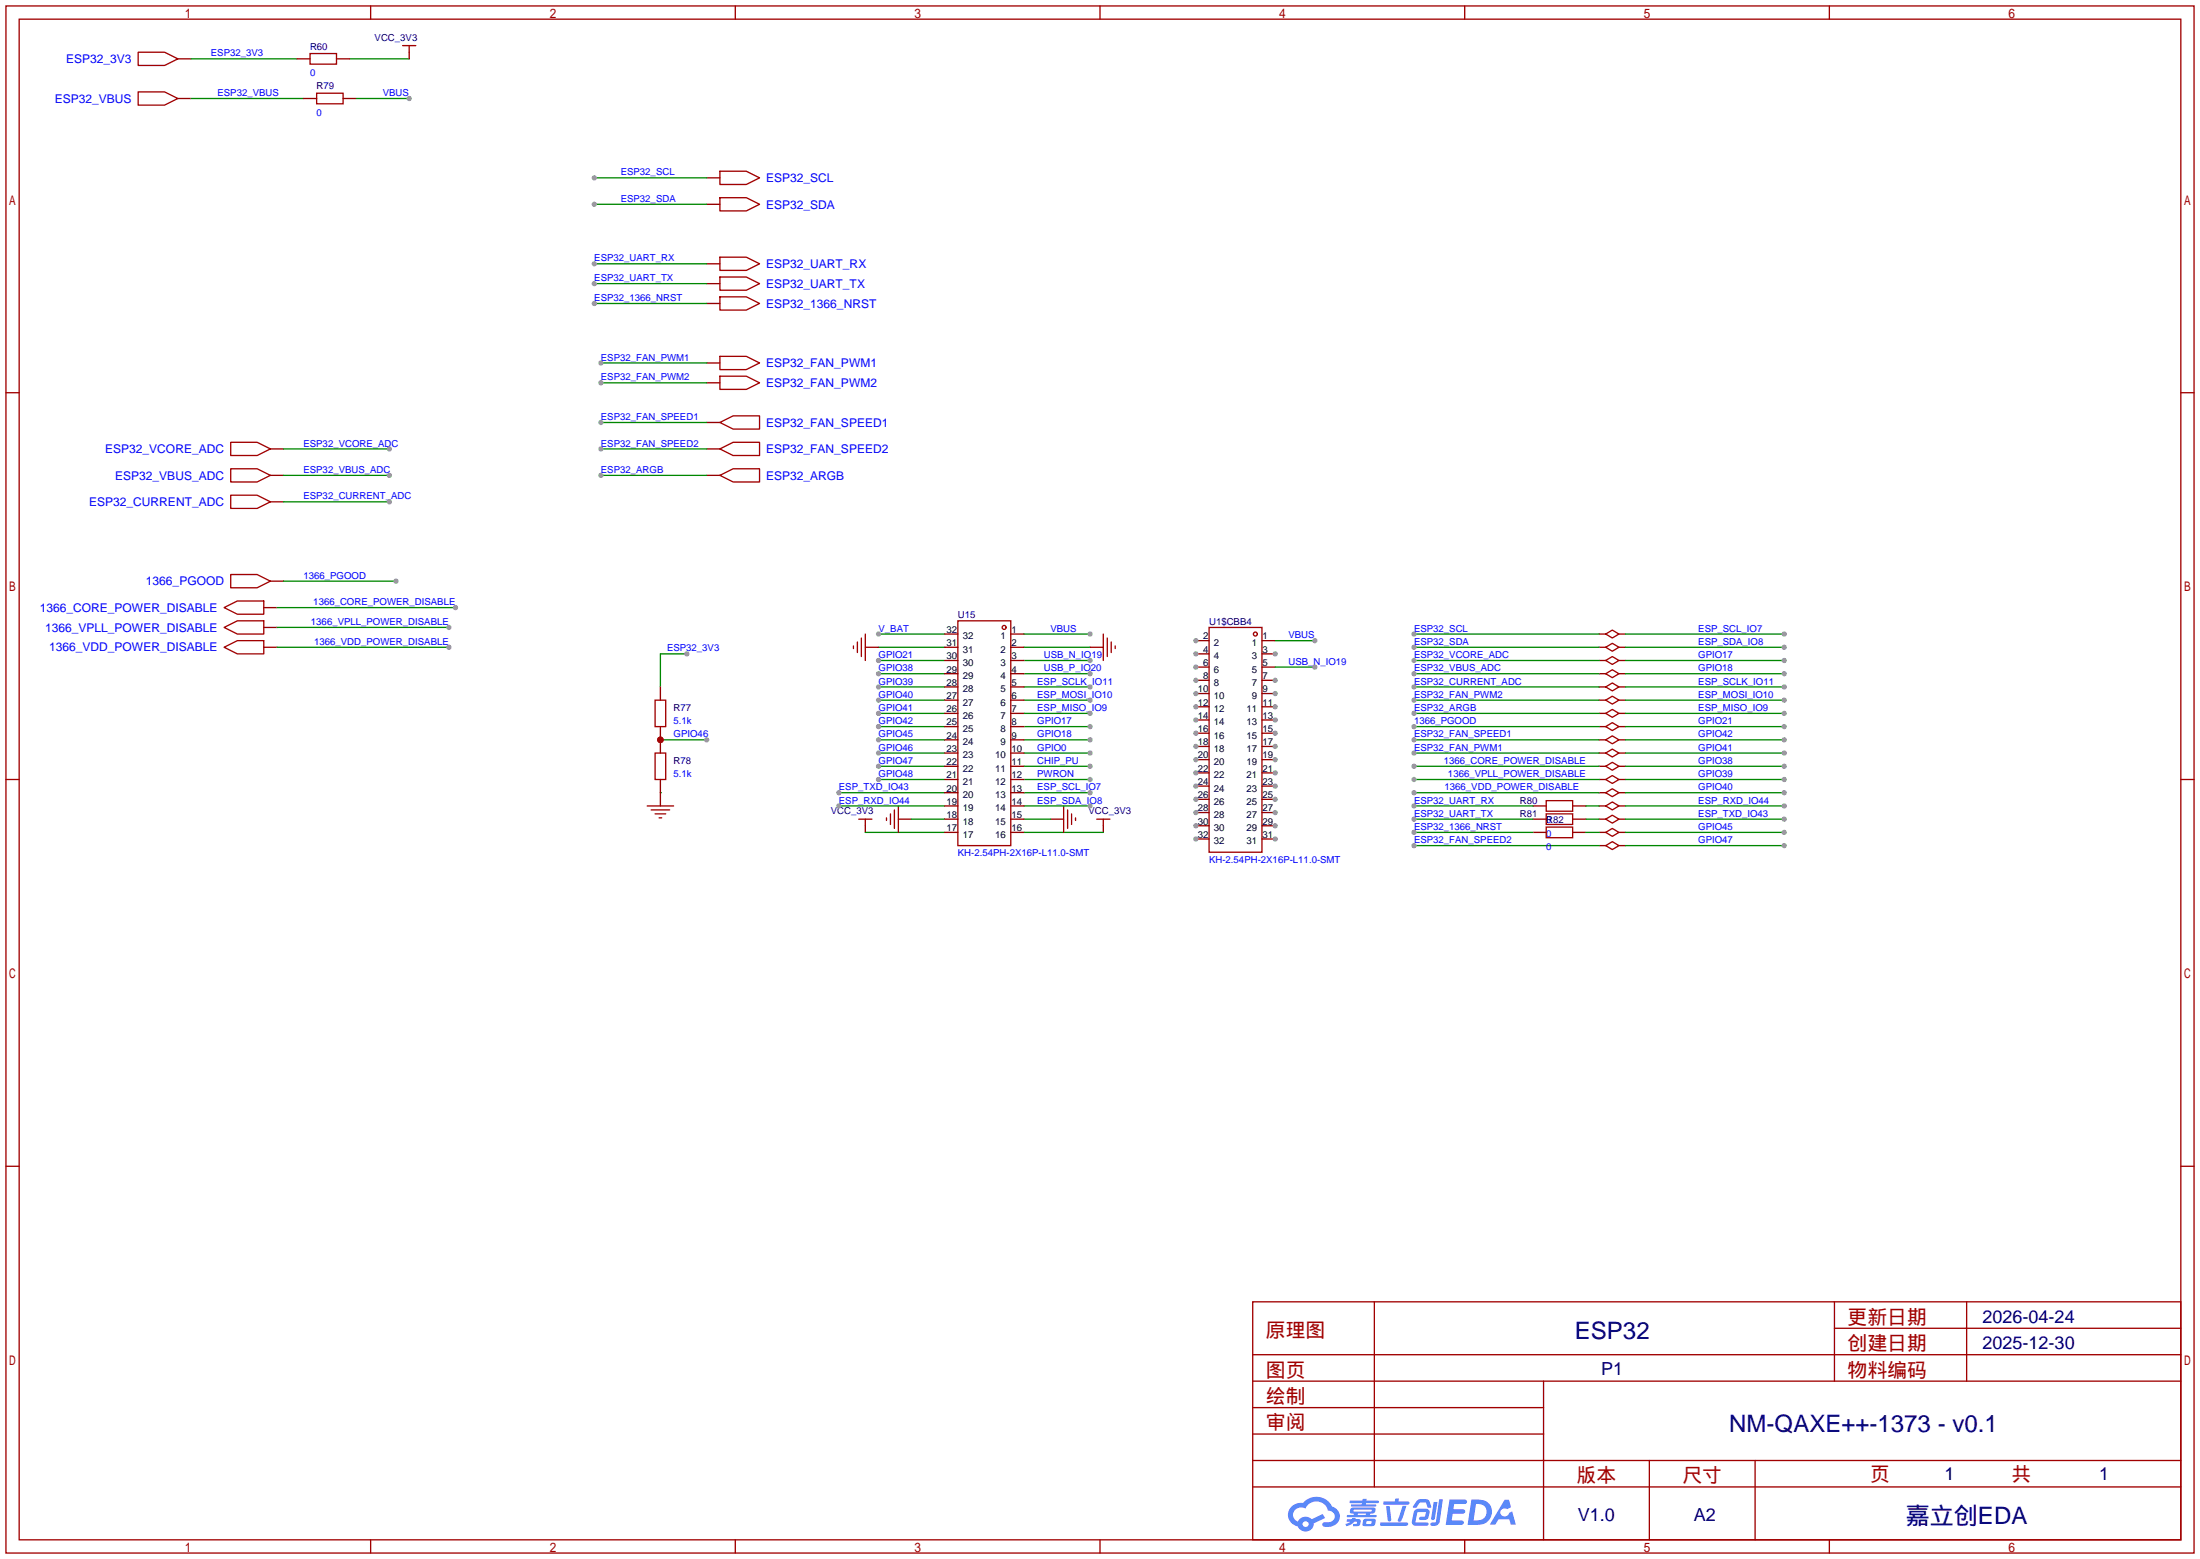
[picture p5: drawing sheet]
<svg xmlns="http://www.w3.org/2000/svg" width="423mm" height="299mm" viewBox="0 0 423 299" stroke-linecap="round" stroke-linejoin="round" font-family="sans-serif">
<g fill="none" stroke="#a10000" stroke-width=".25">
<path d="M1.1 1.1h420.4v297.2h-420.4zM3.7 3.7h415.3v292.1h-415.3zM71.2 1.1v2.6M141.3 1.1v2.6M211.3 1.1v2.6M281.4 1.1v2.6M351.5 1.1v2.6M1.1 75.4h2.6M419 75.4h2.5M1.1 149.7h2.6M419 149.7h2.5M1.1 224h2.6"/>
<path d="M419 224h2.5M240.7 250.1h178.3v45.7h-178.3zM264 250.1v35.5M352.4 250.1v15.2M352.4 255.1h66.6M377.8 250.1v15.2M240.7 270.4h55.8M240.7 265.3h178.3M240.7 275.5h55.8M240.7 260.2h178.3M296.5 265.3v30.5M71.2 295.8v2.5"/>
<path d="M141.3 295.8v2.5M211.3 295.8v2.5M240.7 285.6h178.3M240.7 280.5h178.3M281.4 295.8v2.5M316.9 280.5v15.3M337.2 280.5v15.3M351.5 295.8v2.5"/>
</g>
<g fill="#5487ff">
<path d="M278.5 288h2.1a.97 .97 0 0 1 1.3 .5 .53 .53 0 0 1-.7 .4h-1.8l-.2 1h1.9a.43 .43 0 0 1 .4 .5 .43 .43 0 0 1-.5 .4h-1.9l-.2 1.3h1.7a.45 .45 0 0 1 .6 .1 .45 .45 0 0 1-.2 .6l-3.3 .1z"/>
<path d="M289.1 288.1h.8l.4 1.4-.7 .4a.82 .82 0 0 0-1.2 .1 .82 .82 0 0 0 .1 1.1 .82 .82 0 0 0 1.1 0l.3-.5 .6-.3 .7 2.6h-1l-.2-1.1h-2.1l-.6 1.1h-1.1z"/>
<path d="M275.4 288.5h.8l-.5 3.2a.36 .36 0 0 1-.4 .3 .36 .36 0 0 1-.4-.3z"/>
<path d="M276.5 288h.7l-.6 4.3a1.13 1.13 0 0 1-1.8 .6l.2-.4 .7-.1 .2-.2z"/>
<path d="M272.2 288.3l.6-.3h1a.77 .77 0 0 1 .9 .5l.3 .9-.2 .2h-.5l-.3-.9-.2-.1h-1l-.7 1h-.6l-.1-.2z"/>
<path d="M271.8 290.2l.5-.4h1.7a.66 .66 0 0 1 .6 1l-.1 .4a.81 .81 0 0 1-.9 .8h-.7a.32 .32 0 0 1-.3-.4 .32 .32 0 0 1 .4-.3h.7l.2-.8h-1.6l-.3 1.9 2.1 .1a.32 .32 0 0 1 .3 .3 .32 .32 0 0 1-.3 .3h-2.3l-.5-.3-.1-.5z"/>
<path d="M265.2 292.4h5a.33 .33 0 0 1 .3 .4 .33 .33 0 0 1-.3 .3h-4.9l-.2-.2z"/>
<path d="M269.5 289.3h.7l-.6 2a1.04 1.04 0 0 1-.7 1l-.4-.3z"/>
<path d="M266.3 289.3h.7l.3 2.6a.34 .34 0 0 1-.3 .3 .34 .34 0 0 1-.4-.2z"/>
<path d="M265.8 288.4h2.2l.2-.6h.6l-.1 .6h1.8a.32 .32 0 0 1 .3 .3 .32 .32 0 0 1-.4 .3h-4.5l-.2-.1z"/>
<path d="M258.8 291.8h.9l.1-.2h.7l-.1 .2 .9 .1a.82 .82 0 0 1-.6 1.3h-.8v-.5l.8-.1v-.3h-.5l-.5 .4-1 .5-.2-.5 1-.4h-.8z"/>
<path d="M259.3 288.3h2.5v-.4h.8l-.1 .4h2.2l.2 .2-.2 .2h-2.3v.3h1.8l.2 .2-.2 .2h-4.5l-.2-.2 .1-.2h2l.1-.3h-2.3l-.1-.1z"/>
<path d="M282.7 288l-.8 4.9h1.7a2.47 2.47 0 0 0 2.9-1.7 2.47 2.47 0 0 0-1.4-3zM283.6 288.9a1.61 1.61 0 0 1 2 1.4 1.61 1.61 0 0 1-1.8 1.8h-.7z"/>
<path d="M259.5 289.8a.55 .55 0 0 0-.2 .7 .55 .55 0 0 0 .7 .2l.1 .3h-1.3v.4h5.5l.2-.1-.2-.3h-1.2l.2-.3a.7 .7 0 0 0 .8-.2 .7 .7 0 0 0 0-.9h-4.2zM260.1 290h3.3l.2 .1-.2 .3h-3.3l-.1-.2zM260.8 290.7h1.7l-.2 .3h-1.4z"/>
<path d="M262 291.9a1.05 1.05 0 0 0-.1 1.2 2.91 2.91 0 0 0 2.2-.1 .98 .98 0 0 0 0-1.2l-1.6-.1zM262.6 292.2h.8h.1v.3l-.2 .2h-.8z"/>
<path d="M248.2 289.4a2.23 2.23 0 0 0-.7 2.3 2.23 2.23 0 0 0 1.8 1.5 1.58 1.58 0 0 0 1.8 1 1.58 1.58 0 0 0 1.3-1.6l2.2-1-.5-.8-2.1 1a1.65 1.65 0 0 0-2.7 .5 1.45 1.45 0 0 1-.7-2 1.45 1.45 0 0 1 2-.6l.2 .1a2.3 2.3 0 0 1 2.3-1.4 2.3 2.3 0 0 1 2.1 1.8 1.12 1.12 0 0 1 1.2 1 1.12 1.12 0 0 1-1.1 1.2h-.7a.45 .45 0 0 0-.6 .4 .45 .45 0 0 0 .5 .5 2.21 2.21 0 0 0 2.2-.6 2.21 2.21 0 0 0 .5-2.2 2.13 2.13 0 0 0-1.3-1.1 3.3 3.3 0 0 0-5.6-.7l-1.1 .1zM250.3 292.8a.57 .57 0 0 1 1.1 0 .57 .57 0 0 1-1.1 0z"/>
</g>
<path d="M135.8 34.2h2.5M135.8 39.2h2.5M135.8 50.7h2.5M135.8 54.5h2.5M135.8 58.3h2.5M135.8 69.7h2.5M50.7 116.7h2.5M51.9 111.6h2.6M50.7 120.5h2.5M50.7 124.3h2.5" fill="none" stroke="#870000" stroke-width=".25"/>
<path d="M138.3 32.9h5.1l2.5 1.3-2.5 1.2h-5.1zM138.3 38h5.1l2.5 1.2-2.5 1.3h-5.1zM138.3 49.4h5.1l2.5 1.3-2.5 1.2h-5.1zM138.3 53.2h5.1l2.5 1.3-2.5 1.3h-5.1zM138.3 57h5.1l2.5 1.3-2.5 1.3h-5.1zM138.3 68.5h5.1l2.5 1.2-2.5 1.3h-5.1zM43.1 116.7l2.5-1.3h5.1v2.6h-5.1zM44.3 110.4h5.1l2.5 1.2-2.5 1.3h-5.1zM43.1 120.5l2.5-1.2h5.1v2.5h-5.1zM43.1 124.3l2.5-1.2h5.1v2.5h-5.1z" fill="none" stroke="#a10000" stroke-width=".25"/>
<path d="M114.2 34.2h21.6" fill="none" stroke="#008700" stroke-width=".25"/>
<circle cx="114.2" cy="34.2" r=".51" fill="#999"/>
<path d="M114.2 39.2h21.6" fill="none" stroke="#008700" stroke-width=".25"/>
<circle cx="114.2" cy="39.2" r=".51" fill="#999"/>
<path d="M114.2 50.7h21.6" fill="none" stroke="#008700" stroke-width=".25"/>
<circle cx="114.2" cy="50.7" r=".51" fill="#999"/>
<path d="M114.2 54.5h21.6" fill="none" stroke="#008700" stroke-width=".25"/>
<circle cx="114.2" cy="54.5" r=".51" fill="#999"/>
<path d="M114.2 58.3h21.6" fill="none" stroke="#008700" stroke-width=".25"/>
<circle cx="114.2" cy="58.3" r=".51" fill="#999"/>
<path d="M115.4 69.7h20.4" fill="none" stroke="#008700" stroke-width=".25"/>
<circle cx="115.4" cy="69.7" r=".51" fill="#999"/>
<path d="M53.2 116.7h34.3" fill="none" stroke="#008700" stroke-width=".25"/>
<circle cx="87.5" cy="116.7" r=".51" fill="#999"/>
<path d="M53.2 120.5h33" fill="none" stroke="#008700" stroke-width=".25"/>
<circle cx="86.2" cy="120.5" r=".51" fill="#999"/>
<path d="M53.2 124.3h33" fill="none" stroke="#008700" stroke-width=".25"/>
<circle cx="86.2" cy="124.3" r=".51" fill="#999"/>
<path d="M54.5 111.6h21.6" fill="none" stroke="#008700" stroke-width=".25"/>
<circle cx="76.1" cy="111.6" r=".51" fill="#999"/>
<path d="M135.8 81.2h2.5" fill="none" stroke="#870000" stroke-width=".25"/>
<path d="M138.3 81.2l2.5-1.3h5.1v2.5h-5.1z" fill="none" stroke="#a10000" stroke-width=".25"/>
<path d="M115.4 81.2h20.4" fill="none" stroke="#008700" stroke-width=".25"/>
<circle cx="115.4" cy="81.2" r=".51" fill="#999"/>
<path d="M51.9 86.2h2.6M51.9 91.3h2.6M51.9 96.4h2.6" fill="none" stroke="#870000" stroke-width=".25"/>
<path d="M44.3 85h5.1l2.5 1.2-2.5 1.3h-5.1zM44.3 90h5.1l2.5 1.3-2.5 1.3h-5.1zM44.3 95.1h5.1l2.5 1.3-2.5 1.3h-5.1z" fill="none" stroke="#a10000" stroke-width=".25"/>
<path d="M54.5 91.3h20.3" fill="none" stroke="#008700" stroke-width=".25"/>
<circle cx="74.8" cy="91.3" r=".51" fill="#999"/>
<path d="M54.5 96.4h20.3" fill="none" stroke="#008700" stroke-width=".25"/>
<circle cx="74.8" cy="96.4" r=".51" fill="#999"/>
<path d="M54.5 86.2h20.3" fill="none" stroke="#008700" stroke-width=".25"/>
<circle cx="74.8" cy="86.2" r=".51" fill="#999"/>
<path d="M34.2 11.3h2.5M166.2 158.6v1.3M172.6 157.4h2.5M201.8 157.4h2.5M212 158.6v1.3" fill="none" stroke="#870000" stroke-width=".25"/>
<g fill="none" stroke="#a10000" stroke-width=".25">
<path d="M26.5 10h5.1l2.6 1.3-2.6 1.3h-5.1zM165 157.4h2.5M166.2 157.4v1.2M170.3 157.1v.5M171.1 156.3v2.1M171.8 155.6v3.5M172.6 154.8v5.1M204.3 154.8v5.1M205.1 155.6v3.5M205.9 156.3v2.1M206.6 157.1v.5M210.7 157.4h2.5"/>
<path d="M212 157.4v1.2"/>
</g>
<path d="M36.7 11.3h20.3M168.8 121.8h12.7M166.2 159.9h15.3M175.1 157.4h6.4M196.7 159.9h15.3M196.7 157.4h5.1" fill="none" stroke="#008700" stroke-width=".25"/>
<circle cx="168.8" cy="121.8" r=".51" fill="#999"/>
<path d="M168.8 124.3h12.7M168.8 126.9h12.7" fill="none" stroke="#008700" stroke-width=".25"/>
<circle cx="168.8" cy="126.9" r=".51" fill="#999"/>
<path d="M168.8 129.4h12.7" fill="none" stroke="#008700" stroke-width=".25"/>
<circle cx="168.8" cy="129.4" r=".51" fill="#999"/>
<path d="M168.8 132h12.7" fill="none" stroke="#008700" stroke-width=".25"/>
<circle cx="168.8" cy="132" r=".51" fill="#999"/>
<path d="M168.8 134.5h12.7" fill="none" stroke="#008700" stroke-width=".25"/>
<circle cx="168.8" cy="134.5" r=".51" fill="#999"/>
<path d="M168.8 137h12.7" fill="none" stroke="#008700" stroke-width=".25"/>
<circle cx="168.8" cy="137" r=".51" fill="#999"/>
<path d="M168.8 139.6h12.7" fill="none" stroke="#008700" stroke-width=".25"/>
<circle cx="168.8" cy="139.6" r=".51" fill="#999"/>
<path d="M168.8 142.1h12.7" fill="none" stroke="#008700" stroke-width=".25"/>
<circle cx="168.8" cy="142.1" r=".51" fill="#999"/>
<path d="M168.8 144.7h12.7" fill="none" stroke="#008700" stroke-width=".25"/>
<circle cx="168.8" cy="144.7" r=".51" fill="#999"/>
<path d="M168.8 147.2h12.7" fill="none" stroke="#008700" stroke-width=".25"/>
<circle cx="168.8" cy="147.2" r=".51" fill="#999"/>
<path d="M161.2 152.3h20.3" fill="none" stroke="#008700" stroke-width=".25"/>
<circle cx="161.2" cy="152.3" r=".51" fill="#999"/>
<path d="M161.2 154.8h20.3" fill="none" stroke="#008700" stroke-width=".25"/>
<circle cx="161.2" cy="154.8" r=".51" fill="#999"/>
<path d="M168.8 149.7h12.7" fill="none" stroke="#008700" stroke-width=".25"/>
<circle cx="168.8" cy="149.7" r=".51" fill="#999"/>
<path d="M196.7 121.8h12.7" fill="none" stroke="#008700" stroke-width=".25"/>
<circle cx="209.4" cy="121.8" r=".51" fill="#999"/>
<path d="M196.7 124.3h12.7M196.7 126.9h12.7" fill="none" stroke="#008700" stroke-width=".25"/>
<circle cx="209.4" cy="126.9" r=".51" fill="#999"/>
<path d="M196.7 129.4h12.7" fill="none" stroke="#008700" stroke-width=".25"/>
<circle cx="209.4" cy="129.4" r=".51" fill="#999"/>
<path d="M196.7 132h12.7" fill="none" stroke="#008700" stroke-width=".25"/>
<circle cx="209.4" cy="132" r=".51" fill="#999"/>
<path d="M196.7 134.5h12.7" fill="none" stroke="#008700" stroke-width=".25"/>
<circle cx="209.4" cy="134.5" r=".51" fill="#999"/>
<path d="M196.7 137h12.7" fill="none" stroke="#008700" stroke-width=".25"/>
<circle cx="209.4" cy="137" r=".51" fill="#999"/>
<path d="M196.7 139.6h12.7" fill="none" stroke="#008700" stroke-width=".25"/>
<circle cx="209.4" cy="139.6" r=".51" fill="#999"/>
<path d="M196.7 142.1h12.7" fill="none" stroke="#008700" stroke-width=".25"/>
<circle cx="209.4" cy="142.1" r=".51" fill="#999"/>
<path d="M196.7 144.7h12.7" fill="none" stroke="#008700" stroke-width=".25"/>
<circle cx="209.4" cy="144.7" r=".51" fill="#999"/>
<path d="M196.7 147.2h12.7" fill="none" stroke="#008700" stroke-width=".25"/>
<circle cx="209.4" cy="147.2" r=".51" fill="#999"/>
<path d="M196.7 152.3h12.7" fill="none" stroke="#008700" stroke-width=".25"/>
<circle cx="209.4" cy="152.3" r=".51" fill="#999"/>
<path d="M196.7 154.8h12.7" fill="none" stroke="#008700" stroke-width=".25"/>
<circle cx="209.4" cy="154.8" r=".51" fill="#999"/>
<path d="M196.7 149.7h12.7" fill="none" stroke="#008700" stroke-width=".25"/>
<circle cx="209.4" cy="149.7" r=".51" fill="#999"/>
<path d="M166.2 124.3h2.6M209.4 124.3h2.6" fill="none" stroke="#870000" stroke-width=".25"/>
<path d="M164 124.1v.5M164.7 123.3v2M165.5 122.6v3.5M166.2 121.8v5.1M212 121.8v5.1M212.7 122.6v3.5M213.5 123.3v2M214.2 124.1v.5" fill="none" stroke="#a10000" stroke-width=".25"/>
<path d="M126.9 142.1h8.9" fill="none" stroke="#008700" stroke-width=".25"/>
<circle cx="126.9" cy="142.1" r=".63" fill="#c00"/>
<circle cx="135.8" cy="142.1" r=".51" fill="#999"/>
<g fill="none" stroke="#870000" stroke-width=".25">
<path d="M307.2 121.8h1.3M307.2 124.3h1.3M307.2 126.9h1.3M307.2 129.4h1.3M307.2 132h1.3M307.2 134.5h1.3M307.2 137h1.3M307.2 139.6h1.3M311 121.8h1.3M311 124.3h1.3M311 126.9h1.3M311 129.4h1.3"/>
<path d="M311 132h1.3M311 134.5h1.3M311 137h1.3M311 139.6h1.3M126.9 152.3v2.5M307.2 142.1h1.3M307.2 144.7h1.3M307.2 147.2h1.3M307.2 149.7h1.3M307.2 152.3h1.3M307.2 154.8h1.3M307.2 157.4h1.3"/>
<path d="M307.2 159.9h1.3M311 142.1h1.3M311 144.7h1.3M311 147.2h1.3M311 149.7h1.3M311 152.3h1.3M311 154.8h1.3M311 157.4h1.3M311 159.9h1.3"/>
</g>
<g fill="none" stroke="#a10000" stroke-width=".25">
<path d="M308.5 121.8l1.3-.8 1.2 .8-1.2 .8zM308.5 124.3l1.3-.7 1.2 .7-1.2 .8zM308.5 126.9l1.3-.8 1.2 .8-1.2 .7zM308.5 129.4l1.3-.7 1.2 .7-1.2 .8zM308.5 132l1.3-.8 1.2 .8-1.2 .7zM308.5 134.5l1.3-.8 1.2 .8-1.2 .8zM308.5 137l1.3-.7 1.2 .7-1.2 .8zM308.5 139.6l1.3-.8 1.2 .8-1.2 .7zM124.3 154.8h5.1M125.1 155.6h3.6M125.9 156.3h2M126.6 157.1h.5"/>
<path d="M308.5 142.1l1.3-.7 1.2 .7-1.2 .8zM308.5 144.7l1.3-.8 1.2 .8-1.2 .7zM308.5 147.2l1.3-.8 1.2 .8-1.2 .8zM308.5 149.7l1.3-.7 1.2 .7-1.2 .8zM308.5 152.3l1.3-.8 1.2 .8-1.2 .7zM308.5 154.8l1.3-.7 1.2 .7-1.2 .8zM308.5 157.4l1.3-.8 1.2 .8-1.2 .7zM308.5 159.9l1.3-.8 1.2 .8-1.2 .8z"/>
</g>
<path d="M271.7 121.8h35.5M126.9 152.3h.1" fill="none" stroke="#008700" stroke-width=".25"/>
<circle cx="271.7" cy="121.8" r=".51" fill="#999"/>
<path d="M312.3 121.8h30.5" fill="none" stroke="#008700" stroke-width=".25"/>
<circle cx="342.8" cy="121.8" r=".51" fill="#999"/>
<path d="M271.7 124.3h35.5" fill="none" stroke="#008700" stroke-width=".25"/>
<circle cx="271.7" cy="124.3" r=".51" fill="#999"/>
<path d="M312.3 124.3h30.5" fill="none" stroke="#008700" stroke-width=".25"/>
<circle cx="342.8" cy="124.3" r=".51" fill="#999"/>
<path d="M271.7 126.9h35.5" fill="none" stroke="#008700" stroke-width=".25"/>
<circle cx="271.7" cy="126.9" r=".51" fill="#999"/>
<path d="M312.3 126.9h30.5" fill="none" stroke="#008700" stroke-width=".25"/>
<circle cx="342.8" cy="126.9" r=".51" fill="#999"/>
<path d="M271.7 129.4h35.5" fill="none" stroke="#008700" stroke-width=".25"/>
<circle cx="271.7" cy="129.4" r=".51" fill="#999"/>
<path d="M312.3 129.4h30.5" fill="none" stroke="#008700" stroke-width=".25"/>
<circle cx="342.8" cy="129.4" r=".51" fill="#999"/>
<path d="M271.7 132h35.5" fill="none" stroke="#008700" stroke-width=".25"/>
<circle cx="271.7" cy="132" r=".51" fill="#999"/>
<path d="M312.3 132h30.5" fill="none" stroke="#008700" stroke-width=".25"/>
<circle cx="342.8" cy="132" r=".51" fill="#999"/>
<path d="M271.7 134.5h35.5" fill="none" stroke="#008700" stroke-width=".25"/>
<circle cx="271.7" cy="134.5" r=".51" fill="#999"/>
<path d="M271.7 137h35.5" fill="none" stroke="#008700" stroke-width=".25"/>
<circle cx="271.7" cy="137" r=".51" fill="#999"/>
<path d="M271.7 139.6h35.5" fill="none" stroke="#008700" stroke-width=".25"/>
<circle cx="271.7" cy="139.6" r=".51" fill="#999"/>
<path d="M271.7 142.1h35.5" fill="none" stroke="#008700" stroke-width=".25"/>
<circle cx="271.7" cy="142.1" r=".51" fill="#999"/>
<path d="M271.7 144.7h35.5" fill="none" stroke="#008700" stroke-width=".25"/>
<circle cx="271.7" cy="144.7" r=".51" fill="#999"/>
<path d="M271.7 147.2h35.5" fill="none" stroke="#008700" stroke-width=".25"/>
<circle cx="271.7" cy="147.2" r=".51" fill="#999"/>
<path d="M271.7 149.7h35.5" fill="none" stroke="#008700" stroke-width=".25"/>
<circle cx="271.7" cy="149.7" r=".51" fill="#999"/>
<path d="M271.7 152.3h35.5" fill="none" stroke="#008700" stroke-width=".25"/>
<circle cx="271.7" cy="152.3" r=".51" fill="#999"/>
<path d="M312.3 134.5h30.5" fill="none" stroke="#008700" stroke-width=".25"/>
<circle cx="342.8" cy="134.5" r=".51" fill="#999"/>
<path d="M312.3 137h30.5" fill="none" stroke="#008700" stroke-width=".25"/>
<circle cx="342.8" cy="137" r=".51" fill="#999"/>
<path d="M312.3 139.6h30.5" fill="none" stroke="#008700" stroke-width=".25"/>
<circle cx="342.8" cy="139.6" r=".51" fill="#999"/>
<path d="M312.3 142.1h30.5" fill="none" stroke="#008700" stroke-width=".25"/>
<circle cx="342.8" cy="142.1" r=".51" fill="#999"/>
<path d="M312.3 144.7h30.5" fill="none" stroke="#008700" stroke-width=".25"/>
<circle cx="342.8" cy="144.7" r=".51" fill="#999"/>
<path d="M312.3 147.2h30.5" fill="none" stroke="#008700" stroke-width=".25"/>
<circle cx="342.8" cy="147.2" r=".51" fill="#999"/>
<path d="M312.3 149.7h30.5" fill="none" stroke="#008700" stroke-width=".25"/>
<circle cx="342.8" cy="149.7" r=".51" fill="#999"/>
<path d="M312.3 152.3h30.5" fill="none" stroke="#008700" stroke-width=".25"/>
<circle cx="342.8" cy="152.3" r=".51" fill="#999"/>
<path d="M312.3 154.8h30.5" fill="none" stroke="#008700" stroke-width=".25"/>
<circle cx="342.8" cy="154.8" r=".51" fill="#999"/>
<path d="M312.3 157.4h30.5" fill="none" stroke="#008700" stroke-width=".25"/>
<circle cx="342.8" cy="157.4" r=".51" fill="#999"/>
<path d="M312.3 159.9h30.5" fill="none" stroke="#008700" stroke-width=".25"/>
<circle cx="342.8" cy="159.9" r=".51" fill="#999"/>
<path d="M307.2 162.4h1.3M311 162.4h1.3" fill="none" stroke="#870000" stroke-width=".25"/>
<path d="M308.5 162.4l1.3-.7 1.2 .7-1.2 .8z" fill="none" stroke="#a10000" stroke-width=".25"/>
<path d="M271.7 162.4h35.5" fill="none" stroke="#008700" stroke-width=".25"/>
<circle cx="271.7" cy="162.4" r=".51" fill="#999"/>
<path d="M312.3 162.4h30.5" fill="none" stroke="#008700" stroke-width=".25"/>
<circle cx="342.8" cy="162.4" r=".51" fill="#999"/>
<path d="M135.8 73.5h2.5" fill="none" stroke="#870000" stroke-width=".25"/>
<path d="M138.3 72.3h5.1l2.5 1.2-2.5 1.3h-5.1z" fill="none" stroke="#a10000" stroke-width=".25"/>
<path d="M115.4 73.5h20.4" fill="none" stroke="#008700" stroke-width=".25"/>
<circle cx="115.4" cy="73.5" r=".51" fill="#999"/>
<path d="M135.8 86.2h2.5" fill="none" stroke="#870000" stroke-width=".25"/>
<path d="M138.3 86.2l2.5-1.2h5.1v2.5h-5.1z" fill="none" stroke="#a10000" stroke-width=".25"/>
<path d="M115.4 86.2h20.4" fill="none" stroke="#008700" stroke-width=".25"/>
<circle cx="115.4" cy="86.2" r=".51" fill="#999"/>
<path d="M135.8 91.3h2.5" fill="none" stroke="#870000" stroke-width=".25"/>
<path d="M138.3 91.3l2.5-1.3h5.1v2.6h-5.1z" fill="none" stroke="#a10000" stroke-width=".25"/>
<path d="M115.4 91.3h20.4" fill="none" stroke="#008700" stroke-width=".25"/>
<circle cx="115.4" cy="91.3" r=".51" fill="#999"/>
<path d="M34.2 18.9h2.5M58.3 18.9h2.5M65.9 18.9h2.6" fill="none" stroke="#870000" stroke-width=".25"/>
<path d="M26.5 17.7h5.1l2.6 1.2-2.6 1.3h-5.1zM60.8 17.9h5.1v2h-5.1z" fill="none" stroke="#a10000" stroke-width=".25"/>
<path d="M36.7 18.9h21.6M67.2 11.3h11.4M68.5 18.9h10.1" fill="none" stroke="#008700" stroke-width=".25"/>
<circle cx="78.6" cy="18.9" r=".51" fill="#999"/>
<path d="M78.6 10v1.3M126.9 142.1v2.6M126.9 149.7v2.6" fill="none" stroke="#870000" stroke-width=".25"/>
<path d="M77.3 8.8h2.6M78.6 8.8v1.2M125.9 144.7h2v5h-2z" fill="none" stroke="#a10000" stroke-width=".25"/>
<path d="M132 125.6h-5.1v6.4" fill="none" stroke="#008700" stroke-width=".25"/>
<circle cx="132" cy="125.6" r=".51" fill="#999"/>
<path d="M294.5 154.8h2.6M302.1 154.8h2.6" fill="none" stroke="#870000" stroke-width=".25"/>
<path d="M297.1 153.8h5v2h-5z" fill="none" stroke="#a10000" stroke-width=".25"/>
<path d="M271.7 154.8h22.8" fill="none" stroke="#008700" stroke-width=".25"/>
<circle cx="271.7" cy="154.8" r=".51" fill="#999"/>
<path d="M271.7 157.4h22.8M304.7 154.8h2.5" fill="none" stroke="#008700" stroke-width=".25"/>
<path d="M294.5 157.4h2.6M302.1 157.4h2.6" fill="none" stroke="#870000" stroke-width=".25"/>
<path d="M297.1 156.3h5v2.1h-5z" fill="none" stroke="#a10000" stroke-width=".25"/>
<circle cx="271.7" cy="157.4" r=".51" fill="#999"/>
<path d="M271.7 159.9h22.8M304.7 157.4h2.5" fill="none" stroke="#008700" stroke-width=".25"/>
<path d="M294.5 159.9h2.6M302.1 159.9h2.6" fill="none" stroke="#870000" stroke-width=".25"/>
<path d="M297.1 158.9h5v2h-5z" fill="none" stroke="#a10000" stroke-width=".25"/>
<circle cx="271.7" cy="159.9" r=".51" fill="#999"/>
<path d="M304.7 159.9h2.5" fill="none" stroke="#008700" stroke-width=".25"/>
<path d="M126.9 132v2.5M126.9 139.6v2.5" fill="none" stroke="#870000" stroke-width=".25"/>
<circle cx="126.9" cy="142.1" r=".63" fill="#c00"/>
<g fill="none" stroke="#a10000" stroke-width=".25">
<path d="M59.6 10.3h5v2h-5zM125.9 134.5h2v5.1h-2zM232.3 120.5h10.1v43.2h-10.1z"/>
<circle cx="241.2" cy="121.8" r=".38"/>
</g>
<path d="M57 11.3h2.6M64.6 11.3h2.6M242.4 123.1h2.6M229.7 161.2h2.6" fill="none" stroke="#870000" stroke-width=".25"/>
<circle cx="229.7" cy="161.2" r=".51" fill="#999"/>
<path d="M242.4 125.6h2.6" fill="none" stroke="#870000" stroke-width=".25"/>
<circle cx="245" cy="125.6" r=".51" fill="#999"/>
<path d="M229.7 158.6h2.6" fill="none" stroke="#870000" stroke-width=".25"/>
<circle cx="229.7" cy="158.6" r=".51" fill="#999"/>
<path d="M242.4 128.1h2.6M229.7 156.1h2.6" fill="none" stroke="#870000" stroke-width=".25"/>
<circle cx="229.7" cy="156.1" r=".51" fill="#999"/>
<path d="M242.4 130.7h2.6" fill="none" stroke="#870000" stroke-width=".25"/>
<circle cx="245" cy="130.7" r=".51" fill="#999"/>
<path d="M229.7 153.5h2.6" fill="none" stroke="#870000" stroke-width=".25"/>
<circle cx="229.7" cy="153.5" r=".51" fill="#999"/>
<path d="M242.4 133.2h2.6" fill="none" stroke="#870000" stroke-width=".25"/>
<circle cx="245" cy="133.2" r=".51" fill="#999"/>
<path d="M229.7 151h2.6" fill="none" stroke="#870000" stroke-width=".25"/>
<circle cx="229.7" cy="151" r=".51" fill="#999"/>
<path d="M242.4 135.8h2.6" fill="none" stroke="#870000" stroke-width=".25"/>
<circle cx="245" cy="135.8" r=".51" fill="#999"/>
<path d="M229.7 148.5h2.6" fill="none" stroke="#870000" stroke-width=".25"/>
<circle cx="229.7" cy="148.5" r=".51" fill="#999"/>
<path d="M242.4 138.3h2.6" fill="none" stroke="#870000" stroke-width=".25"/>
<circle cx="245" cy="138.3" r=".51" fill="#999"/>
<path d="M229.7 145.9h2.6" fill="none" stroke="#870000" stroke-width=".25"/>
<circle cx="229.7" cy="145.9" r=".51" fill="#999"/>
<path d="M242.4 140.8h2.6" fill="none" stroke="#870000" stroke-width=".25"/>
<circle cx="245" cy="140.8" r=".51" fill="#999"/>
<path d="M229.7 143.4h2.6" fill="none" stroke="#870000" stroke-width=".25"/>
<circle cx="229.7" cy="143.4" r=".51" fill="#999"/>
<path d="M242.4 143.4h2.6" fill="none" stroke="#870000" stroke-width=".25"/>
<circle cx="245" cy="143.4" r=".51" fill="#999"/>
<path d="M229.7 140.8h2.6" fill="none" stroke="#870000" stroke-width=".25"/>
<circle cx="229.7" cy="140.8" r=".51" fill="#999"/>
<path d="M242.4 145.9h2.6" fill="none" stroke="#870000" stroke-width=".25"/>
<circle cx="245" cy="145.9" r=".51" fill="#999"/>
<path d="M229.7 138.3h2.6" fill="none" stroke="#870000" stroke-width=".25"/>
<circle cx="229.7" cy="138.3" r=".51" fill="#999"/>
<path d="M242.4 148.5h2.6" fill="none" stroke="#870000" stroke-width=".25"/>
<circle cx="245" cy="148.5" r=".51" fill="#999"/>
<path d="M229.7 135.8h2.6" fill="none" stroke="#870000" stroke-width=".25"/>
<circle cx="229.7" cy="135.8" r=".51" fill="#999"/>
<path d="M242.4 151h2.6" fill="none" stroke="#870000" stroke-width=".25"/>
<circle cx="245" cy="151" r=".51" fill="#999"/>
<path d="M229.7 133.2h2.6" fill="none" stroke="#870000" stroke-width=".25"/>
<circle cx="229.7" cy="133.2" r=".51" fill="#999"/>
<path d="M242.4 153.5h2.6" fill="none" stroke="#870000" stroke-width=".25"/>
<circle cx="245" cy="153.5" r=".51" fill="#999"/>
<path d="M229.7 130.7h2.6" fill="none" stroke="#870000" stroke-width=".25"/>
<circle cx="229.7" cy="130.7" r=".51" fill="#999"/>
<path d="M242.4 156.1h2.6" fill="none" stroke="#870000" stroke-width=".25"/>
<circle cx="245" cy="156.1" r=".51" fill="#999"/>
<path d="M229.7 128.1h2.6" fill="none" stroke="#870000" stroke-width=".25"/>
<circle cx="229.7" cy="128.1" r=".51" fill="#999"/>
<path d="M242.4 158.6h2.6" fill="none" stroke="#870000" stroke-width=".25"/>
<circle cx="245" cy="158.6" r=".51" fill="#999"/>
<path d="M229.7 125.6h2.6" fill="none" stroke="#870000" stroke-width=".25"/>
<circle cx="229.7" cy="125.6" r=".51" fill="#999"/>
<path d="M242.4 161.2h2.6" fill="none" stroke="#870000" stroke-width=".25"/>
<circle cx="245" cy="161.2" r=".51" fill="#999"/>
<path d="M229.7 123.1h2.6" fill="none" stroke="#870000" stroke-width=".25"/>
<circle cx="229.7" cy="123.1" r=".51" fill="#999"/>
<path d="M245 123.1h7.6" fill="none" stroke="#008700" stroke-width=".25"/>
<circle cx="252.6" cy="123.1" r=".51" fill="#999"/>
<path d="M245 128.1h7.6" fill="none" stroke="#008700" stroke-width=".25"/>
<circle cx="252.6" cy="128.1" r=".51" fill="#999"/>
<g fill="none" stroke="#a10000" stroke-width=".25">
<path d="M184 119.3h10.2v43.1h-10.2z"/>
<circle cx="192.9" cy="120.5" r=".38"/>
</g>
<g fill="none" stroke="#870000" stroke-width=".25">
<path d="M181.5 121.8h2.5M181.5 124.3h2.5M181.5 126.9h2.5M181.5 129.4h2.5M181.5 132h2.5M181.5 134.5h2.5M181.5 137h2.5M181.5 139.6h2.5M194.2 121.8h2.5M194.2 124.3h2.5M194.2 126.9h2.5M194.2 129.4h2.5"/>
<path d="M194.2 132h2.5M194.2 134.5h2.5M194.2 137h2.5M194.2 139.6h2.5M181.5 142.1h2.5M181.5 144.7h2.5M181.5 147.2h2.5M181.5 149.7h2.5M181.5 152.3h2.5M181.5 154.8h2.5M181.5 157.4h2.5M181.5 159.9h2.5"/>
<path d="M194.2 142.1h2.5M194.2 144.7h2.5M194.2 147.2h2.5M194.2 149.7h2.5M194.2 152.3h2.5M194.2 154.8h2.5M194.2 157.4h2.5M194.2 159.9h2.5"/>
</g>
<g font-size="4.6" fill="#000080">
<text x="302.6" y="257.2">ESP32</text>
<text x="332.2" y="275">NM-QAXE++-1373 - v0.1</text>
<text x="366.2" y="292.8">嘉立创EDA</text>
</g>
<g font-size="3.8" fill="#a00000">
<text x="243.2" y="256.8">原理图</text>
<text x="355" y="254.3">更新日期</text>
<text x="355" y="259.3">创建日期</text>
<text x="243.2" y="269.5">绘制</text>
<text x="243.2" y="264.4">图页</text>
<text x="355" y="264.4">物料编码</text>
<text x="243.2" y="274.6">审阅</text>
<text x="302.9" y="284.7">版本</text>
<text x="323.2" y="284.7">尺寸</text>
<text x="359.3" y="284.5">页</text>
<text x="386.5" y="284.5">共</text>
</g>
<g font-size="3.5" fill="#000080">
<text x="380.9" y="254">2026-04-24</text>
<text x="380.9" y="259.1">2025-12-30</text>
<text x="307.6" y="264.2">P1</text>
<text x="373.6" y="284.3">1</text>
<text x="403.3" y="284.3">1</text>
<text x="303.1" y="292.1">V1.0</text>
<text x="325.4" y="292.1">A2</text>
</g>
<g font-size="2.3" fill="#00f">
<text x="12.7" y="12.1">ESP32_3V3</text>
<text x="10.5" y="19.7">ESP32_VBUS</text>
<text x="147.2" y="35">ESP32_SCL</text>
<text x="147.2" y="40.1">ESP32_SDA</text>
<text x="147.2" y="51.5">ESP32_UART_RX</text>
<text x="147.2" y="55.3">ESP32_UART_TX</text>
<text x="147.2" y="59.1">ESP32_1366_NRST</text>
<text x="147.2" y="70.5">ESP32_FAN_PWM1</text>
<text x="147.2" y="74.3">ESP32_FAN_PWM2</text>
<text x="147.2" y="82">ESP32_FAN_SPEED1</text>
<text x="20.2" y="87">ESP32_VCORE_ADC</text>
<text x="147.2" y="87">ESP32_FAN_SPEED2</text>
<text x="22.1" y="92.1">ESP32_VBUS_ADC</text>
<text x="147.2" y="92.1">ESP32_ARGB</text>
<text x="17.1" y="97.2">ESP32_CURRENT_ADC</text>
<text x="28" y="112.4">1366_PGOOD</text>
<text x="7.6" y="117.5">1366_CORE_POWER_DISABLE</text>
<text x="8.7" y="121.3">1366_VPLL_POWER_DISABLE</text>
<text x="9.4" y="125.1">1366_VDD_POWER_DISABLE</text>
</g>
<g font-size="1.8" fill="#00f">
<text x="40.5" y="10.8">ESP32_3V3</text>
<text x="59.6" y="14.7">0</text>
<text x="41.8" y="18.5">ESP32_VBUS</text>
<text x="60.8" y="22.3">0</text>
<text x="73.5" y="18.5">VBUS</text>
<text x="119.3" y="33.7">ESP32_SCL</text>
<text x="119.3" y="38.8">ESP32_SDA</text>
<text x="114.2" y="50.2">ESP32_UART_RX</text>
<text x="114.2" y="54">ESP32_UART_TX</text>
<text x="114.2" y="57.8">ESP32_1366_NRST</text>
<text x="115.4" y="69.3">ESP32_FAN_PWM1</text>
<text x="115.4" y="73.1">ESP32_FAN_PWM2</text>
<text x="115.4" y="80.7">ESP32_FAN_SPEED1</text>
<text x="58.3" y="85.8">ESP32_VCORE_ADC</text>
<text x="115.4" y="85.8">ESP32_FAN_SPEED2</text>
<text x="58.3" y="90.9">ESP32_VBUS_ADC</text>
<text x="58.3" y="95.9">ESP32_CURRENT_ADC</text>
<text x="115.4" y="90.9">ESP32_ARGB</text>
<text x="58.3" y="111.2">1366_PGOOD</text>
<text x="60.2" y="116.3">1366_CORE_POWER_DISABLE</text>
<text x="59.7" y="120.1">1366_VPLL_POWER_DISABLE</text>
<text x="60.4" y="123.9">1366_VDD_POWER_DISABLE</text>
<text x="128.1" y="125.1">ESP32_3V3</text>
<text x="168.8" y="121.3">V_BAT</text>
<text x="201.8" y="121.3">VBUS</text>
<text x="247.5" y="122.6">VBUS</text>
<text x="271.7" y="121.3">ESP32_SCL</text>
<text x="271.7" y="123.9">ESP32_SDA</text>
<text x="326.3" y="121.3">ESP_SCL_IO7</text>
<text x="326.3" y="123.9">ESP_SDA_IO8</text>
<text x="168.8" y="126.4">GPIO21</text>
<text x="168.8" y="129">GPIO38</text>
<text x="168.8" y="131.5">GPIO39</text>
<text x="199.3" y="131.5">ESP_SCLK_IO11</text>
<text x="200.5" y="126.4">USB_N_IO19</text>
<text x="200.5" y="129">USB_P_IO20</text>
<text x="247.5" y="127.7">USB_N_IO19</text>
<text x="271.7" y="126.4">ESP32_VCORE_ADC</text>
<text x="271.7" y="129">ESP32_VBUS_ADC</text>
<text x="271.7" y="131.5">ESP32_CURRENT_ADC</text>
<text x="326.3" y="126.4">GPIO17</text>
<text x="326.3" y="129">GPIO18</text>
<text x="326.3" y="131.5">ESP_SCLK_IO11</text>
<text x="168.8" y="134">GPIO40</text>
<text x="168.8" y="136.6">GPIO41</text>
<text x="199.3" y="134">ESP_MOSI_IO10</text>
<text x="199.3" y="136.6">ESP_MISO_IO9</text>
<text x="271.7" y="134">ESP32_FAN_PWM2</text>
<text x="271.7" y="136.6">ESP32_ARGB</text>
<text x="326.3" y="134">ESP_MOSI_IO10</text>
<text x="326.3" y="136.6">ESP_MISO_IO9</text>
<text x="129.4" y="141.7">GPIO46</text>
<text x="129.4" y="139.1">5.1k</text>
<text x="168.8" y="139.1">GPIO42</text>
<text x="168.8" y="141.7">GPIO45</text>
<text x="199.3" y="139.1">GPIO17</text>
<text x="199.3" y="141.7">GPIO18</text>
<text x="271.7" y="139.1">1366_PGOOD</text>
<text x="271.7" y="141.7">ESP32_FAN_SPEED1</text>
<text x="326.3" y="139.1">GPIO21</text>
<text x="326.3" y="141.7">GPIO42</text>
<text x="129.4" y="149.3">5.1k</text>
<text x="168.8" y="144.2">GPIO46</text>
<text x="168.8" y="146.7">GPIO47</text>
<text x="168.8" y="149.3">GPIO48</text>
<text x="199.3" y="144.2">GPIO0</text>
<text x="199.3" y="146.7">CHIP_PU</text>
<text x="199.3" y="149.3">PWRON</text>
<text x="271.7" y="144.2">ESP32_FAN_PWM1</text>
<text x="277.4" y="146.7">1366_CORE_POWER_DISABLE</text>
<text x="278.2" y="149.3">1366_VPLL_POWER_DISABLE</text>
<text x="326.3" y="144.2">GPIO41</text>
<text x="326.3" y="146.7">GPIO38</text>
<text x="326.3" y="149.3">GPIO39</text>
<text x="161.2" y="151.8">ESP_TXD_IO43</text>
<text x="161.2" y="154.4">ESP_RXD_IO44</text>
<text x="199.3" y="151.8">ESP_SCL_IO7</text>
<text x="199.3" y="154.4">ESP_SDA_IO8</text>
<text x="271.7" y="154.4">ESP32_UART_RX</text>
<text x="277.5" y="151.8">1366_VDD_POWER_DISABLE</text>
<text x="326.3" y="151.8">GPIO40</text>
<text x="326.3" y="154.4">ESP_RXD_IO44</text>
<text x="271.7" y="162">ESP32_FAN_SPEED2</text>
<text x="271.7" y="156.9">ESP32_UART_TX</text>
<text x="271.7" y="159.4">ESP32_1366_NRST</text>
<text x="297.1" y="158.2">0</text>
<text x="297.1" y="160.7">0</text>
<text x="326.3" y="156.9">ESP_TXD_IO43</text>
<text x="326.3" y="159.4">GPIO45</text>
<text x="326.3" y="162">GPIO47</text>
<text x="184" y="164.5">KH-2.54PH-2X16P-L11.0-SMT</text>
<text x="232.3" y="165.8">KH-2.54PH-2X16P-L11.0-SMT</text>
<text x="297.1" y="163.2">0</text>
</g>
<g font-size="1.8" fill="#000080">
<text x="59.6" y="9.6">R60</text>
<text x="72" y="7.8">VCC_3V3</text>
<text x="60.8" y="17.2">R79</text>
<text x="184" y="118.8">U15</text>
<text x="232.3" y="120.1">U1$CBB4</text>
<text x="129.4" y="136.6">R77</text>
<text x="129.4" y="146.7">R78</text>
<text x="292" y="154.4">R80</text>
<text x="159.6" y="156.4">VCC_3V3</text>
<text x="209.1" y="156.4">VCC_3V3</text>
<text x="292" y="156.9">R81</text>
<text x="297.1" y="158.2">R82</text>
</g>
<g font-size="1.8">
<text x="181.8" y="124.1">31</text>
<text x="181.8" y="121.6">32</text>
<text x="185" y="125.4">31</text>
<text x="185" y="122.8">32</text>
<text x="192.2" y="122.8">1</text>
<text x="192.2" y="125.4">2</text>
<text x="194.3" y="121.6">1</text>
<text x="194.3" y="124.1">2</text>
<text x="231.1" y="125.4">4</text>
<text x="231.1" y="122.8">2</text>
<text x="233.2" y="124.1">2</text>
<text x="240.5" y="124.1">1</text>
<text x="242.6" y="122.8">1</text>
<text x="242.6" y="125.4">3</text>
<text x="181.8" y="131.7">28</text>
<text x="181.8" y="129.2">29</text>
<text x="181.8" y="126.6">30</text>
<text x="185" y="130.5">29</text>
<text x="185" y="127.9">30</text>
<text x="192.2" y="127.9">3</text>
<text x="192.2" y="130.5">4</text>
<text x="194.3" y="126.6">3</text>
<text x="194.3" y="129.2">4</text>
<text x="194.3" y="131.7">5</text>
<text x="231.1" y="130.5">8</text>
<text x="231.1" y="127.9">6</text>
<text x="233.2" y="131.7">8</text>
<text x="233.2" y="129.2">6</text>
<text x="233.2" y="126.6">4</text>
<text x="240.5" y="126.6">3</text>
<text x="240.5" y="129.2">5</text>
<text x="240.5" y="131.7">7</text>
<text x="242.6" y="127.9">5</text>
<text x="242.6" y="130.5">7</text>
<text x="181.8" y="136.8">26</text>
<text x="181.8" y="134.3">27</text>
<text x="185" y="135.5">27</text>
<text x="185" y="133">28</text>
<text x="192.2" y="133">5</text>
<text x="192.2" y="135.5">6</text>
<text x="194.3" y="134.3">6</text>
<text x="194.3" y="136.8">7</text>
<text x="230.1" y="135.5">12</text>
<text x="230.1" y="133">10</text>
<text x="233.2" y="136.8">12</text>
<text x="233.2" y="134.3">10</text>
<text x="239.4" y="136.8">11</text>
<text x="240.5" y="134.3">9</text>
<text x="242.6" y="133">9</text>
<text x="242.6" y="135.5">11</text>
<text x="181.8" y="141.9">24</text>
<text x="181.8" y="139.3">25</text>
<text x="185" y="143.2">24</text>
<text x="185" y="140.6">25</text>
<text x="185" y="138.1">26</text>
<text x="192.2" y="138.1">7</text>
<text x="192.2" y="140.6">8</text>
<text x="192.2" y="143.2">9</text>
<text x="194.3" y="139.3">8</text>
<text x="194.3" y="141.9">9</text>
<text x="230.1" y="143.2">18</text>
<text x="230.1" y="140.6">16</text>
<text x="230.1" y="138.1">14</text>
<text x="233.2" y="141.9">16</text>
<text x="233.2" y="139.3">14</text>
<text x="239.4" y="139.3">13</text>
<text x="239.4" y="141.9">15</text>
<text x="242.6" y="138.1">13</text>
<text x="242.6" y="140.6">15</text>
<text x="242.6" y="143.2">17</text>
<text x="181.8" y="149.5">21</text>
<text x="181.8" y="147">22</text>
<text x="181.8" y="144.4">23</text>
<text x="185" y="148.2">22</text>
<text x="185" y="145.7">23</text>
<text x="191.2" y="145.7">10</text>
<text x="191.2" y="148.2">11</text>
<text x="194.3" y="144.4">10</text>
<text x="194.3" y="147">11</text>
<text x="194.3" y="149.5">12</text>
<text x="230.1" y="148.2">22</text>
<text x="230.1" y="145.7">20</text>
<text x="233.2" y="149.5">22</text>
<text x="233.2" y="147">20</text>
<text x="233.2" y="144.4">18</text>
<text x="239.4" y="144.4">17</text>
<text x="239.4" y="147">19</text>
<text x="239.4" y="149.5">21</text>
<text x="242.6" y="145.7">19</text>
<text x="242.6" y="148.2">21</text>
<text x="181.8" y="154.6">19</text>
<text x="181.8" y="152">20</text>
<text x="185" y="155.9">19</text>
<text x="185" y="153.3">20</text>
<text x="185" y="150.8">21</text>
<text x="191.2" y="150.8">12</text>
<text x="191.2" y="153.3">13</text>
<text x="191.2" y="155.9">14</text>
<text x="194.3" y="152">13</text>
<text x="194.3" y="154.6">14</text>
<text x="230.1" y="155.9">28</text>
<text x="230.1" y="153.3">26</text>
<text x="230.1" y="150.8">24</text>
<text x="233.2" y="154.6">26</text>
<text x="233.2" y="152">24</text>
<text x="239.4" y="152">23</text>
<text x="239.4" y="154.6">25</text>
<text x="242.6" y="150.8">23</text>
<text x="242.6" y="153.3">25</text>
<text x="242.6" y="155.9">27</text>
<text x="181.8" y="159.7">17</text>
<text x="181.8" y="157.1">18</text>
<text x="185" y="160.9">17</text>
<text x="185" y="158.4">18</text>
<text x="191.2" y="158.4">15</text>
<text x="191.2" y="160.9">16</text>
<text x="194.3" y="157.1">15</text>
<text x="194.3" y="159.7">16</text>
<text x="230.1" y="160.9">32</text>
<text x="230.1" y="158.4">30</text>
<text x="233.2" y="159.7">30</text>
<text x="233.2" y="157.1">28</text>
<text x="239.4" y="157.1">27</text>
<text x="239.4" y="159.7">29</text>
<text x="242.6" y="158.4">29</text>
<text x="242.6" y="160.9">31</text>
<text x="233.2" y="162.2">32</text>
<text x="239.4" y="162.2">31</text>
</g>
</svg>
